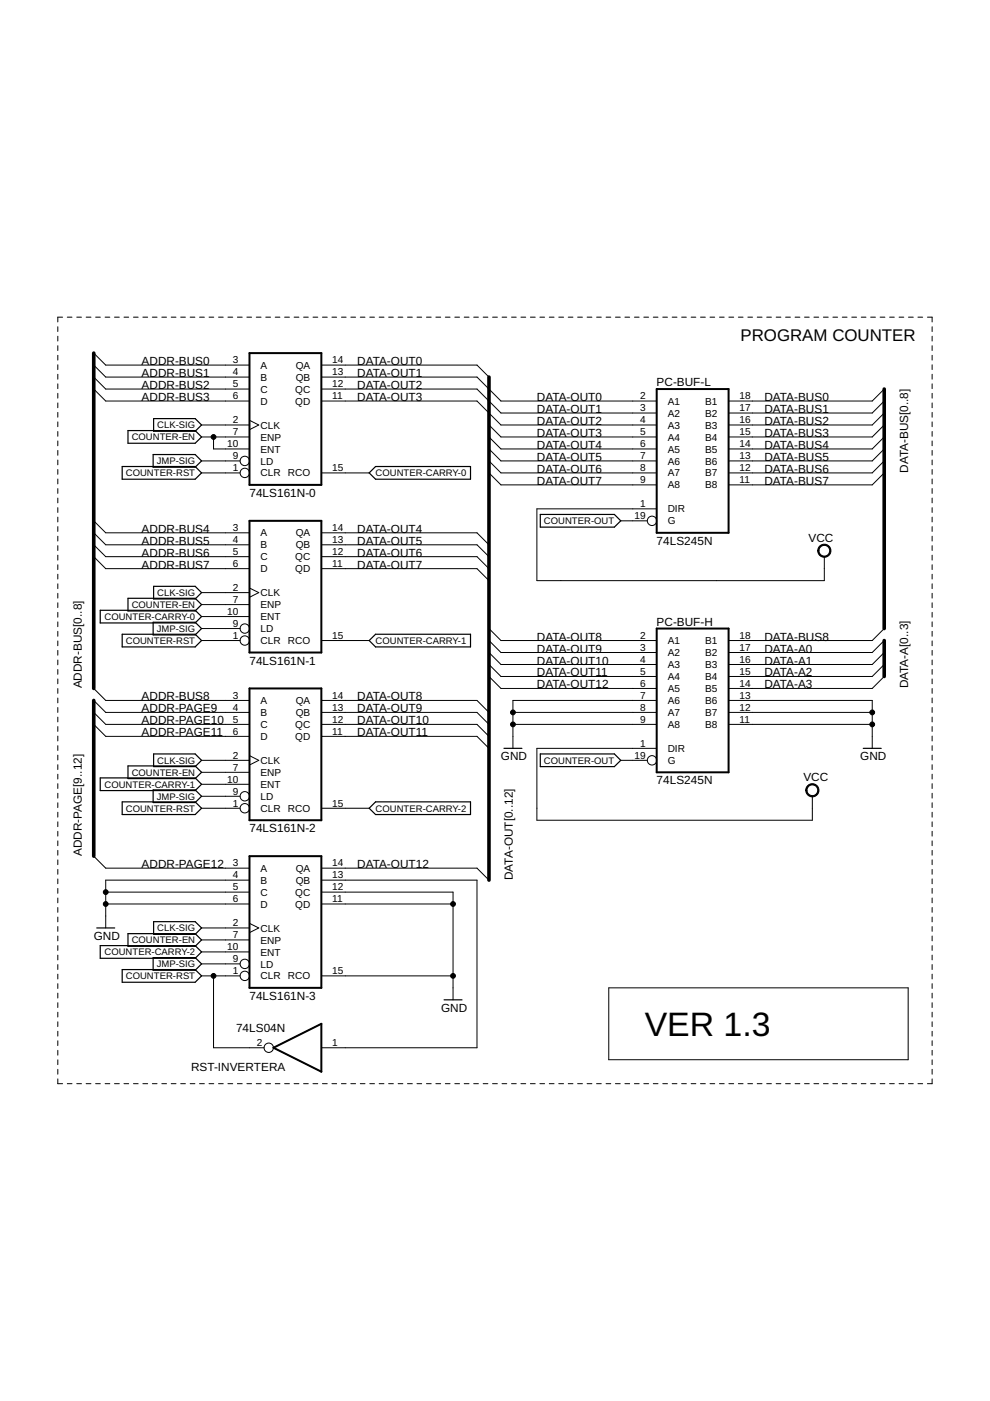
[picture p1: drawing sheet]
<svg xmlns="http://www.w3.org/2000/svg" width="210mm" height="297mm" viewBox="0 0 210 297" stroke-linecap="round" stroke-linejoin="round" font-family="sans-serif">
<g fill="none" stroke="#000" stroke-width=".21">
<path d="M12.3 69.3v1M12.3 71.3v1M12.3 73.3v1M12.3 75.3v1M12.3 77.3v1.1M12.3 79.4v1M13.3 67.2h-1v1.1M14.3 67.2h1M16.3 67.2h1M18.3 67.2h1M19.9 74.9l2.5 2.5h30.5M19.9 77.4l2.5 2.5h30.5"/>
<path d="M19.9 79.9l2.5 2.6h30.5M20.3 67.2h1M22.3 67.2h1M24.3 67.2h1M26.3 67.2h1M28.3 67.2h1M30.3 67.2h1M32.3 67.2h1M34.3 67.2h1M36.3 67.2h1M38.3 67.2h1M40.3 67.2h1"/>
<path d="M42.3 67.2h1M44.3 67.2h1M46.3 67.2h1M48.3 67.2h1M50.3 67.2h1.1M52.3 67.2h1M54.3 67.2h1.1M56.3 67.2h1.1M58.4 67.2h1M60.3 67.2h1.1M62.4 67.2h1M64.4 67.2h1"/>
<path d="M66.4 67.2h1M68.1 77.4h33l2.6 2.5M68.1 79.9h33l5.1 5.1h33M68.4 67.2h1M70.4 67.2h1M72.4 67.2h1M74.4 67.2h1M76.4 67.2h1M78.4 67.2h1M80.4 67.2h1M82.4 67.2h1M84.4 67.2h1"/>
<path d="M86.4 67.2h1M88.4 67.2h1M90.4 67.2h1M92.4 67.2h1M94.4 67.2h1M96.4 67.2h1M98.4 67.2h1M100.4 67.2h1M102.4 67.2h1M104.4 67.2h1.1M106.4 67.2h1M108.5 67.2h1"/>
<path d="M110.4 67.2h1.1M112.5 67.2h1M114.5 67.2h1M116.5 67.2h1M118.5 67.2h1M120.5 67.2h1M122.5 67.2h1M124.5 67.2h1M126.5 67.2h1M128.5 67.2h1M130.5 67.2h1M132.5 67.2h1"/>
<path d="M134.5 67.2h1M136.5 67.2h1M138.5 67.2h1M140.5 67.2h1M142.5 67.2h1M144.5 67.2h1M146.5 67.2h1M148.5 67.2h1M150.5 67.2h1M152.5 67.2h1M154.5 67.2h1.1M156.5 67.2h1"/>
<path d="M158.6 67.2h1M160.5 67.2h1.1M162.6 67.2h1M164.6 67.2h1M166.6 67.2h1M168.6 67.2h1M170.6 67.2h1M172.6 67.2h1M174.6 67.2h1M176.6 67.2h1M178.6 67.2h1M180.6 67.2h1"/>
<path d="M182.6 67.2h1M184.6 67.2h1M186.6 67.2h1M188.6 67.2h1M190.6 67.2h1M192.6 67.2h1M194.6 67.2h1M196.6 67.2h1v1.1M197.6 69.3v1M197.6 71.3v1M197.6 73.3v1M197.6 75.3v1"/>
<path d="M197.6 77.3v1.1M197.6 79.4v1M12.3 81.4v1M12.3 83.4v1M12.3 85.4v1M12.3 87.4v1.1M12.3 89.5v1M12.3 91.5v1M12.3 93.5v1M12.3 95.5v1M12.3 97.5v1.1M12.3 99.5v1.1"/>
<path d="M19.9 82.5l2.5 2.5h30.5M42.7 90.1h10.2M42.7 92.6h10.2M42.7 97.7h8.2M45.3 92.6v2.6h7.6M52.9 89.1l2 1-2 1M68.1 85h33l5.1 5.1h33M68.1 82.5h33l5.1 5.1h33M103.7 97.7l2.5 2.6h33M103.7 90.1l2.5 2.5h33M103.7 95.2l2.5 2.5h33M103.7 92.6l2.5 2.6h33"/>
<path d="M187.5 97.7l-2.6 2.6h-30.4M187.5 87.6l-2.6 2.5h-30.4M187.5 82.5l-2.6 2.5h-30.4M187.5 90.1l-2.6 2.5h-30.4M187.5 95.2l-2.6 2.5h-30.4M187.5 92.6l-2.6 2.6h-30.4M187.5 85l-2.6 2.6h-30.4M197.6 81.4v1M197.6 83.4v1M197.6 85.4v1M197.6 87.4v1.1M197.6 89.5v1"/>
<path d="M197.6 91.5v1M197.6 93.5v1M197.6 95.5v1M197.6 97.5v1.1M197.6 99.5v1.1M12.3 101.6v1M12.3 103.6v1M12.3 105.6v1M12.3 107.6v1M12.3 109.6v1.1M12.3 111.7v1M12.3 113.7v1"/>
<path d="M12.3 115.7v1M12.3 117.7v1M12.3 119.7v1.1M19.9 110.4l2.5 2.6h30.5M19.9 113l2.5 2.5h30.5M19.9 115.5l2.5 2.5h30.5M19.9 118l2.5 2.6h30.5M42.7 100.3h8.2M68.1 100.3h10.2M68.1 113h33l2.6 2.5M68.1 115.5h33l2.6 2.5M68.1 118h33l2.6 2.6"/>
<path d="M103.7 100.3l2.5 2.5h33M131.6 110.4h5.6M139.2 107.9h-25.4v15.2h61v-5.1M187.5 100.3l-2.6 2.5h-30.4M197.6 101.6v1M197.6 103.6v1M197.6 105.6v1M197.6 107.6v1M197.6 109.6v1.1M197.6 111.7v1M197.6 113.7v1M197.6 115.7v1"/>
<path d="M197.6 117.7v1M197.6 119.7v1.1M12.3 121.8v1M12.3 123.8v1M12.3 125.8v1M12.3 127.8v1M12.3 129.8v1.1M12.3 131.8v1.1M12.3 133.9v1M12.3 135.9v1M12.3 137.9v1M12.3 139.9v1"/>
<path d="M42.7 135.8h8.2M42.7 125.6h10.2M42.7 128.2h10.2M42.7 133.3h8.2M42.7 130.7h10.2M52.9 124.7l2 .9-2 1M68.1 135.8h10.2M68.1 120.6h33l2.6 2.5M103.7 133.3l2.5 2.5h33M103.7 135.8l2.5 2.5h33M103.7 138.3l2.5 2.6h33M187.5 133.3l-2.6 2.5h-30.4"/>
<path d="M187.5 135.8l-2.6 2.5h-30.4M187.5 138.3l-2.6 2.6h-30.4M197.6 121.8v1M197.6 123.8v1M197.6 125.8v1M197.6 127.8v1M197.6 129.8v1.1M197.6 131.8v1.1M197.6 133.9v1M197.6 135.9v1M197.6 137.9v1M197.6 139.9v1"/>
<path d="M12.3 141.9v1.1M12.3 144v1M12.3 146v1M12.3 148v1M12.3 150v1M12.3 152v1.1M12.3 154.1v1M12.3 156.1v1M12.3 158.1v1M19.9 146l2.5 2.5h30.5M19.9 148.5l2.5 2.5h30.5M19.9 151l2.5 2.6h30.5"/>
<path d="M19.9 153.6l2.5 2.5h30.5M68.1 148.5h33l2.6 2.5M68.1 151h33l2.6 2.6M68.1 153.6h33l2.6 2.5M68.1 156.1h33l2.6 2.6M103.7 140.9l2.5 2.5h33M103.7 143.4l2.5 2.6h33M108.8 151h30.4M108.8 153.6h30.4M139.2 148.5h-30.4v10.2M139.2 158.7h-25.4v15.2h58.4v-5.1M154.5 148.5h30.4v10.2"/>
<path d="M154.5 151h30.4M154.5 153.6h30.4M187.5 140.9l-2.6 2.5h-30.4M187.5 143.4l-2.6 2.6h-30.4M197.6 141.9v1.1M197.6 144v1M197.6 146v1M197.6 148v1M197.6 150v1M197.6 152v1.1M197.6 154.1v1M197.6 156.1v1"/>
<path d="M197.6 158.1v1M12.3 160.1v1M12.3 162.1v1.1M12.3 164.1v1.1M12.3 166.2v1M12.3 168.2v1M12.3 170.2v1M12.3 172.2v1M12.3 174.2v1.1M12.3 176.3v1M12.3 178.3v1M42.7 171.4h8.2"/>
<path d="M42.7 161.2h10.2M42.7 163.7h10.2M42.7 168.8h8.2M42.7 166.3h10.2M52.9 160.2l2 1-2 1M68.1 171.4h10.2M131.6 161.2h5.6M197.6 160.1v1M197.6 162.1v1.1M197.6 164.1v1.1M197.6 166.2v1M197.6 168.2v1"/>
<path d="M197.6 170.2v1M197.6 172.2v1M197.6 174.2v1.1M197.6 176.3v1M197.6 178.3v1M12.3 180.3v1M12.3 182.3v1M12.3 184.3v1.1M12.3 186.4v1M12.3 188.4v1M12.3 190.4v1M12.3 192.4v1"/>
<path d="M12.3 194.4v1.1M12.3 196.4v1.1M12.3 198.5v1M19.9 181.5l2.5 2.6h30.5M22.4 189.1h30.5M22.4 191.7h30.5M42.7 196.7h10.2M42.7 199.3h10.2M52.9 195.8l2 .9-2 1M52.9 186.6h-30.5v10.1M68.1 184.1h33l2.6 2.5M68.1 186.6h33v35.5h-33"/>
<path d="M68.1 189.1h28v22.9M68.1 191.7h28M197.6 180.3v1M197.6 182.3v1M197.6 184.3v1.1M197.6 186.4v1M197.6 188.4v1M197.6 190.4v1M197.6 192.4v1M197.6 194.4v1.1M197.6 196.4v1.1M197.6 198.5v1"/>
<path d="M12.3 200.5v1M12.3 202.5v1M12.3 204.5v1M12.3 206.5v1.1M12.3 208.6v1M12.3 210.6v1M12.3 212.6v1M12.3 214.6v1M12.3 216.6v1.1M12.3 218.7v1M42.7 206.9h8.2M42.7 204.4h8.2"/>
<path d="M42.7 201.8h10.2M45.3 206.9v15.2h10.7M68.1 206.9h28M129.1 209.4h63.5v15.3h-63.5zM197.6 200.5v1M197.6 202.5v1M197.6 204.5v1M197.6 206.5v1.1M197.6 208.6v1M197.6 210.6v1M197.6 212.6v1M197.6 214.6v1"/>
<path d="M197.6 216.6v1.1M197.6 218.7v1M12.3 220.7v1M12.3 222.7v1M12.3 224.7v1M12.3 226.7v1.1M12.3 228.7v1.1h1M14.3 229.8h1M16.3 229.8h1M18.3 229.8h1M20.3 229.8h1M22.3 229.8h1"/>
<path d="M24.3 229.8h1M26.3 229.8h1M28.3 229.8h1M30.3 229.8h1M32.3 229.8h1M34.3 229.8h1M36.3 229.8h1M38.3 229.8h1M40.3 229.8h1M42.3 229.8h1M44.3 229.8h1M46.3 229.8h1"/>
<path d="M48.3 229.8h1M50.3 229.8h1.1M52.3 229.8h1M54.3 229.8h1.1M56.3 229.8h1.1M58.4 229.8h1M60.3 229.8h1.1M62.4 229.8h1M64.4 229.8h1M66.4 229.8h1M68.4 229.8h1M70.4 229.8h1"/>
<path d="M72.4 229.8h1M74.4 229.8h1M76.4 229.8h1M78.4 229.8h1M80.4 229.8h1M82.4 229.8h1M84.4 229.8h1M86.4 229.8h1M88.4 229.8h1M90.4 229.8h1M92.4 229.8h1M94.4 229.8h1"/>
<path d="M96.4 229.8h1M98.4 229.8h1M100.4 229.8h1M102.4 229.8h1M104.4 229.8h1.1M106.4 229.8h1M108.5 229.8h1M110.4 229.8h1.1M112.5 229.8h1M114.5 229.8h1M116.5 229.8h1M118.5 229.8h1"/>
<path d="M120.5 229.8h1M122.5 229.8h1M124.5 229.8h1M126.5 229.8h1M128.5 229.8h1M130.5 229.8h1M132.5 229.8h1M134.5 229.8h1M136.5 229.8h1M138.5 229.8h1M140.5 229.8h1M142.5 229.8h1"/>
<path d="M144.5 229.8h1M146.5 229.8h1M148.5 229.8h1M150.5 229.8h1M152.5 229.8h1M154.5 229.8h1.1M156.5 229.8h1M158.6 229.8h1M160.5 229.8h1.1M162.6 229.8h1M164.6 229.8h1M166.6 229.8h1"/>
<path d="M168.6 229.8h1M170.6 229.8h1M172.6 229.8h1M174.6 229.8h1M176.6 229.8h1M178.6 229.8h1M180.6 229.8h1M182.6 229.8h1M184.6 229.8h1M186.6 229.8h1M188.6 229.8h1M190.6 229.8h1"/>
<path d="M192.6 229.8h1M194.6 229.8h1M197.6 228.7v1.1h-1M197.6 220.7v1M197.6 222.7v1M197.6 224.7v1M197.6 226.7v1.1"/>
<circle cx="51.9" cy="97.7" r=".99"/>
<circle cx="51.9" cy="100.3" r=".99"/>
<circle cx="138.2" cy="110.4" r=".99"/>
<circle cx="51.9" cy="135.8" r=".99"/>
<circle cx="51.9" cy="133.3" r=".99"/>
<circle cx="51.9" cy="171.4" r=".99"/>
<circle cx="51.9" cy="168.8" r=".99"/>
<circle cx="138.2" cy="161.2" r=".99"/>
<circle cx="51.9" cy="204.4" r=".99"/>
<circle cx="51.9" cy="206.9" r=".99"/>
<circle cx="57" cy="222.1" r=".99"/>
</g>
<g fill="none" stroke="#000" stroke-width=".25">
<path d="M25.9 98.9h15.5l1.3 1.4-1.3 1.3h-15.5zM27.1 91.3h14.3l1.3 1.3-1.3 1.4h-14.3zM32.5 96.4h8.9l1.3 1.3-1.3 1.4h-8.9zM32.6 88.8h8.8l1.3 1.3-1.3 1.3h-8.8zM78.3 100.3l1.3-1.4h20.2v2.7h-20.2zM114.6 109.1h15.7l1.3 1.3-1.3 1.4h-15.7zM21.3 129.4h20.1l1.3 1.3-1.3 1.4h-20.1zM25.9 134.5h15.5l1.3 1.3-1.3 1.4h-15.5zM27.1 126.9h14.3l1.3 1.3-1.3 1.3h-14.3zM32.5 131.9h8.9l1.3 1.4-1.3 1.3h-8.9zM32.6 124.3h8.8l1.3 1.3-1.3 1.4h-8.8zM78.3 135.8l1.3-1.3h20.2v2.7h-20.2z"/>
<path d="M32.6 159.9h8.8l1.3 1.3-1.3 1.3h-8.8zM106.8 158.7h3.9M114.6 159.9h15.7l1.3 1.3-1.3 1.3h-15.7zM183 158.7h3.8M21.3 164.9h20.1l1.3 1.4-1.3 1.3h-20.1zM25.9 170h15.5l1.3 1.4-1.3 1.3h-15.5zM27.1 162.4h14.3l1.3 1.3-1.3 1.4h-14.3zM32.5 167.5h8.9l1.3 1.3-1.3 1.4h-8.9zM78.3 171.4l1.3-1.4h20.2v2.7h-20.2zM20.5 196.7h3.8M27.1 198h14.3l1.3 1.3-1.3 1.3h-14.3zM32.6 195.4h8.8l1.3 1.3-1.3 1.4h-8.8z"/>
<path d="M21.3 200.5h20.1l1.3 1.3-1.3 1.4h-20.1zM25.9 205.6h15.5l1.3 1.3-1.3 1.4h-15.5zM32.5 203h8.9l1.3 1.4-1.3 1.3h-8.9zM94.1 212h3.9"/>
</g>
<path d="M52.9 74.9h15.2v27.9h-15.2zM139.2 82.5h15.3v30.5h-15.3zM52.9 110.4h15.2v27.9h-15.2zM139.2 133.3h15.3v30.4h-15.3zM52.9 146h15.2v27.9h-15.2zM52.9 181.5h15.2v27.9h-15.2zM58 222.1l10.1-5v10.1z" fill="none" stroke="#000" stroke-width=".42"/>
<g fill="#000" stroke="#000" stroke-width=".21">
<path d="M173.8 115.8a1.4 1.4 0 0 1 2.2 .2 1.4 1.4 0 0 1-.8 2.1 1.4 1.4 0 0 1-1.8-1.3h.2a1.15 1.15 0 0 1 1.6-1.1 1.15 1.15 0 0 1 .3 1.9 1.15 1.15 0 0 1-1.8-.5l-.1-.3h-.2z" fill-rule="evenodd"/>
<path d="M171.2 166.6a1.4 1.4 0 0 1 2.2 .2 1.4 1.4 0 0 1-.8 2.1 1.4 1.4 0 0 1-1.8-1.3h.3a1.15 1.15 0 0 1 1.6-1.1 1.15 1.15 0 0 1 .3 1.9 1.15 1.15 0 0 1-1.9-.6v-.2h-.3z" fill-rule="evenodd"/>
<circle cx="45.3" cy="92.6" r=".51"/>
<circle cx="108.8" cy="151" r=".51"/>
<circle cx="108.8" cy="153.6" r=".51"/>
<circle cx="184.9" cy="153.6" r=".51"/>
<circle cx="184.9" cy="151" r=".51"/>
<circle cx="22.4" cy="191.7" r=".51"/>
<circle cx="22.4" cy="189.1" r=".51"/>
<circle cx="96.1" cy="191.7" r=".51"/>
<circle cx="45.3" cy="206.9" r=".51"/>
<circle cx="96.1" cy="206.9" r=".51"/>
</g>
<path d="M19.9 74.9v71.1M103.7 79.9v106.7M187.5 82.5v50.8M187.5 135.8v7.6M19.9 148.5v33" fill="none" stroke="#000" stroke-width=".76"/>
<text font-size="7.2" x="136.7" y="219.6">VER 1.3</text>
<text font-size="3.6" x="157" y="72.3">PROGRAM COUNTER</text>
<g font-size="2.5">
<text x="30" y="77.4">ADDR-BUS0</text>
<text x="75.7" y="77.4">DATA-OUT0</text>
<text x="30" y="79.9">ADDR-BUS1</text>
<text x="30" y="82.5">ADDR-BUS2</text>
<text x="75.7" y="79.9">DATA-OUT1</text>
<text x="75.7" y="82.5">DATA-OUT2</text>
<text x="139.2" y="81.9">PC-BUF-L</text>
<text x="30" y="85">ADDR-BUS3</text>
<text x="75.7" y="85">DATA-OUT3</text>
<text x="113.8" y="85">DATA-OUT0</text>
<text x="113.8" y="87.6">DATA-OUT1</text>
<text x="162.1" y="85">DATA-BUS0</text>
<text x="162.1" y="87.6">DATA-BUS1</text>
<text x="113.8" y="90.1">DATA-OUT2</text>
<text x="113.8" y="92.6">DATA-OUT3</text>
<text x="113.8" y="95.2">DATA-OUT4</text>
<text x="162.1" y="90.1">DATA-BUS2</text>
<text x="162.1" y="92.6">DATA-BUS3</text>
<text x="162.1" y="95.2">DATA-BUS4</text>
<text x="113.8" y="97.7">DATA-OUT5</text>
<text x="113.8" y="100.3">DATA-OUT6</text>
<text x="162.1" y="97.7">DATA-BUS5</text>
<text x="162.1" y="100.3">DATA-BUS6</text>
<text x="192.6" y="100.3" transform="rotate(-90 192.6 100.3)">DATA-BUS[0..8]</text>
<text x="52.9" y="105.3">74LS161N-0</text>
<text x="113.8" y="102.8">DATA-OUT7</text>
<text x="162.1" y="102.8">DATA-BUS7</text>
<text x="30" y="113">ADDR-BUS4</text>
<text x="75.7" y="113">DATA-OUT4</text>
<text x="30" y="115.5">ADDR-BUS5</text>
<text x="30" y="118">ADDR-BUS6</text>
<text x="75.7" y="115.5">DATA-OUT5</text>
<text x="75.7" y="118">DATA-OUT6</text>
<text x="139.2" y="115.5">74LS245N</text>
<text x="171.4" y="114.9">VCC</text>
<text x="30" y="120.6">ADDR-BUS7</text>
<text x="75.7" y="120.6">DATA-OUT7</text>
<text x="113.8" y="135.8">DATA-OUT8</text>
<text x="139.2" y="132.6">PC-BUF-H</text>
<text x="162.1" y="135.8">DATA-BUS8</text>
<text x="52.9" y="140.9">74LS161N-1</text>
<text x="113.8" y="138.3">DATA-OUT9</text>
<text x="113.8" y="140.9">DATA-OUT10</text>
<text x="113.8" y="143.4">DATA-OUT11</text>
<text x="162.1" y="138.3">DATA-A0</text>
<text x="162.1" y="140.9">DATA-A1</text>
<text x="162.1" y="143.4">DATA-A2</text>
<text x="17.3" y="146" transform="rotate(-90 17.3 146)">ADDR-BUS[0..8]</text>
<text x="30" y="148.5">ADDR-BUS8</text>
<text x="75.7" y="148.5">DATA-OUT8</text>
<text x="113.8" y="146">DATA-OUT12</text>
<text x="162.1" y="146">DATA-A3</text>
<text x="192.6" y="146" transform="rotate(-90 192.6 146)">DATA-A[0..3]</text>
<text x="30" y="151">ADDR-PAGE9</text>
<text x="30" y="153.6">ADDR-PAGE10</text>
<text x="75.7" y="151">DATA-OUT9</text>
<text x="75.7" y="153.6">DATA-OUT10</text>
<text x="30" y="156.1">ADDR-PAGE11</text>
<text x="75.7" y="156.1">DATA-OUT11</text>
<text x="106.2" y="161.2">GND</text>
<text x="182.4" y="161.2">GND</text>
<text x="139.2" y="166.3">74LS245N</text>
<text x="170.3" y="165.6">VCC</text>
<text x="52.9" y="176.4">74LS161N-2</text>
<text x="17.3" y="181.5" transform="rotate(-90 17.3 181.5)">ADDR-PAGE[9..12]</text>
<text x="30" y="184.1">ADDR-PAGE12</text>
<text x="75.7" y="184.1">DATA-OUT12</text>
<text x="108.8" y="186.6" transform="rotate(-90 108.8 186.6)">DATA-OUT[0..12]</text>
<text x="19.9" y="199.3">GND</text>
<text x="52.9" y="212">74LS161N-3</text>
<text x="93.5" y="214.5">GND</text>
<text x="50.1" y="218.8">74LS04N</text>
<text x="40.5" y="227.1">RST-INVERTERA</text>
</g>
<g font-size="2.1">
<text x="49.4" y="77.1">3</text>
<text x="70.5" y="77.1">14</text>
<text x="49.4" y="79.6">4</text>
<text x="49.4" y="82.1">5</text>
<text x="55.2" y="78.2">A</text>
<text x="55.2" y="80.7">B</text>
<text x="55.2" y="83.2">C</text>
<text x="62.6" y="83.2">QC</text>
<text x="62.7" y="80.7">QB</text>
<text x="62.7" y="78.2">QA</text>
<text x="70.5" y="82.1">12</text>
<text x="70.5" y="79.6">13</text>
<text x="49.4" y="89.7">2</text>
<text x="49.4" y="84.7">6</text>
<text x="55.2" y="85.8">D</text>
<text x="62.6" y="85.8">QD</text>
<text x="70.5" y="84.7">11</text>
<text x="135.7" y="84.7">2</text>
<text x="135.7" y="87.2">3</text>
<text x="135.7" y="89.7">4</text>
<text x="141.6" y="85.8">A1</text>
<text x="141.6" y="88.3">A2</text>
<text x="149.5" y="88.3">B2</text>
<text x="149.5" y="85.8">B1</text>
<text x="156.8" y="89.7">16</text>
<text x="156.8" y="87.2">17</text>
<text x="156.8" y="84.7">18</text>
<text x="48.2" y="94.8">10</text>
<text x="49.4" y="92.3">7</text>
<text x="55.2" y="90.9">CLK</text>
<text x="55.2" y="93.4">ENP</text>
<text x="55.2" y="95.9">ENT</text>
<text x="135.7" y="92.3">5</text>
<text x="135.7" y="94.8">6</text>
<text x="141.6" y="90.9">A3</text>
<text x="141.6" y="93.4">A4</text>
<text x="141.6" y="95.9">A5</text>
<text x="149.5" y="95.9">B5</text>
<text x="149.5" y="93.4">B4</text>
<text x="149.5" y="90.9">B3</text>
<text x="156.8" y="94.8">14</text>
<text x="156.8" y="92.3">15</text>
<text x="49.4" y="99.9">1</text>
<text x="49.4" y="97.4">9</text>
<text x="55.2" y="101">CLR</text>
<text x="55.2" y="98.5">LD</text>
<text x="61" y="101">RCO</text>
<text x="70.5" y="99.9">15</text>
<text x="135.7" y="97.4">7</text>
<text x="135.7" y="99.9">8</text>
<text x="141.6" y="98.5">A6</text>
<text x="141.6" y="101">A7</text>
<text x="149.5" y="101">B7</text>
<text x="149.5" y="98.5">B6</text>
<text x="156.8" y="99.9">12</text>
<text x="156.8" y="97.4">13</text>
<text x="135.7" y="107.5">1</text>
<text x="135.7" y="102.4">9</text>
<text x="141.6" y="103.6">A8</text>
<text x="149.5" y="103.6">B8</text>
<text x="156.8" y="102.4">11</text>
<text x="49.4" y="112.6">3</text>
<text x="55.2" y="113.7">A</text>
<text x="62.7" y="113.7">QA</text>
<text x="70.5" y="112.6">14</text>
<text x="134.5" y="110.1">19</text>
<text x="141.6" y="108.6">DIR</text>
<text x="141.6" y="111.2">G</text>
<text x="49.4" y="115.1">4</text>
<text x="49.4" y="117.7">5</text>
<text x="55.2" y="116.3">B</text>
<text x="55.2" y="118.8">C</text>
<text x="62.6" y="118.8">QC</text>
<text x="62.7" y="116.3">QB</text>
<text x="70.5" y="117.7">12</text>
<text x="70.5" y="115.1">13</text>
<text x="49.4" y="125.3">2</text>
<text x="49.4" y="120.2">6</text>
<text x="55.2" y="121.3">D</text>
<text x="62.6" y="121.3">QD</text>
<text x="70.5" y="120.2">11</text>
<text x="48.2" y="130.4">10</text>
<text x="49.4" y="127.8">7</text>
<text x="55.2" y="126.4">CLK</text>
<text x="55.2" y="129">ENP</text>
<text x="55.2" y="131.5">ENT</text>
<text x="49.4" y="135.5">1</text>
<text x="49.4" y="132.9">9</text>
<text x="55.2" y="136.6">CLR</text>
<text x="55.2" y="134">LD</text>
<text x="61" y="136.6">RCO</text>
<text x="70.5" y="135.5">15</text>
<text x="135.7" y="135.5">2</text>
<text x="135.7" y="138">3</text>
<text x="141.6" y="136.6">A1</text>
<text x="149.5" y="136.6">B1</text>
<text x="156.8" y="138">17</text>
<text x="156.8" y="135.5">18</text>
<text x="135.7" y="140.5">4</text>
<text x="135.7" y="143.1">5</text>
<text x="141.6" y="139.1">A2</text>
<text x="141.6" y="141.7">A3</text>
<text x="149.5" y="141.7">B3</text>
<text x="149.5" y="139.1">B2</text>
<text x="156.8" y="143.1">15</text>
<text x="156.8" y="140.5">16</text>
<text x="49.4" y="148.2">3</text>
<text x="55.2" y="149.3">A</text>
<text x="62.7" y="149.3">QA</text>
<text x="70.5" y="148.2">14</text>
<text x="135.7" y="145.6">6</text>
<text x="135.7" y="148.2">7</text>
<text x="141.6" y="144.2">A4</text>
<text x="141.6" y="146.7">A5</text>
<text x="141.6" y="149.3">A6</text>
<text x="149.5" y="149.3">B6</text>
<text x="149.5" y="146.7">B5</text>
<text x="149.5" y="144.2">B4</text>
<text x="156.8" y="148.2">13</text>
<text x="156.8" y="145.6">14</text>
<text x="49.4" y="150.7">4</text>
<text x="49.4" y="153.2">5</text>
<text x="49.4" y="155.8">6</text>
<text x="55.2" y="151.8">B</text>
<text x="55.2" y="154.3">C</text>
<text x="62.6" y="154.3">QC</text>
<text x="62.7" y="151.8">QB</text>
<text x="70.5" y="155.8">11</text>
<text x="70.5" y="153.2">12</text>
<text x="70.5" y="150.7">13</text>
<text x="135.7" y="150.7">8</text>
<text x="135.7" y="153.2">9</text>
<text x="141.6" y="151.8">A7</text>
<text x="141.6" y="154.3">A8</text>
<text x="149.5" y="154.3">B8</text>
<text x="149.5" y="151.8">B7</text>
<text x="156.8" y="153.2">11</text>
<text x="156.8" y="150.7">12</text>
<text x="49.4" y="160.8">2</text>
<text x="55.2" y="162">CLK</text>
<text x="55.2" y="156.9">D</text>
<text x="62.6" y="156.9">QD</text>
<text x="134.5" y="160.8">19</text>
<text x="135.7" y="158.3">1</text>
<text x="141.6" y="159.4">DIR</text>
<text x="141.6" y="162">G</text>
<text x="48.2" y="165.9">10</text>
<text x="49.4" y="163.4">7</text>
<text x="55.2" y="164.5">ENP</text>
<text x="55.2" y="167">ENT</text>
<text x="49.4" y="171">1</text>
<text x="49.4" y="168.5">9</text>
<text x="55.2" y="172.1">CLR</text>
<text x="55.2" y="169.6">LD</text>
<text x="61" y="172.1">RCO</text>
<text x="70.5" y="171">15</text>
<text x="49.4" y="183.7">3</text>
<text x="55.2" y="184.8">A</text>
<text x="62.7" y="184.8">QA</text>
<text x="70.5" y="183.7">14</text>
<text x="49.4" y="186.2">4</text>
<text x="49.4" y="188.8">5</text>
<text x="49.4" y="191.3">6</text>
<text x="55.2" y="187.4">B</text>
<text x="55.2" y="189.9">C</text>
<text x="62.6" y="189.9">QC</text>
<text x="62.7" y="187.4">QB</text>
<text x="70.5" y="191.3">11</text>
<text x="70.5" y="188.8">12</text>
<text x="70.5" y="186.2">13</text>
<text x="49.4" y="196.4">2</text>
<text x="55.2" y="197.5">CLK</text>
<text x="55.2" y="192.4">D</text>
<text x="62.6" y="192.4">QD</text>
<text x="48.2" y="201.5">10</text>
<text x="49.4" y="198.9">7</text>
<text x="55.2" y="200.1">ENP</text>
<text x="55.2" y="202.6">ENT</text>
<text x="49.4" y="206.6">1</text>
<text x="49.4" y="204">9</text>
<text x="55.2" y="207.7">CLR</text>
<text x="55.2" y="205.1">LD</text>
<text x="61" y="207.7">RCO</text>
<text x="70.5" y="206.6">15</text>
<text x="54.4" y="221.8">2</text>
<text x="70.5" y="221.8">1</text>
</g>
<g font-size="2">
<text x="27.9" y="93.3">COUNTER-EN</text>
<text x="33.3" y="90.8">CLK-SIG</text>
<text x="26.7" y="101">COUNTER-RST</text>
<text x="33.2" y="98.4">JMP-SIG</text>
<text x="79.6" y="101">COUNTER-CARRY-0</text>
<text x="115.3" y="111.1">COUNTER-OUT</text>
<text x="22.1" y="131.4">COUNTER-CARRY-0</text>
<text x="27.9" y="128.9">COUNTER-EN</text>
<text x="33.3" y="126.4">CLK-SIG</text>
<text x="26.7" y="136.5">COUNTER-RST</text>
<text x="33.2" y="134">JMP-SIG</text>
<text x="79.6" y="136.5">COUNTER-CARRY-1</text>
<text x="33.3" y="161.9">CLK-SIG</text>
<text x="115.3" y="161.9">COUNTER-OUT</text>
<text x="22.1" y="167">COUNTER-CARRY-1</text>
<text x="27.9" y="164.4">COUNTER-EN</text>
<text x="26.7" y="172.1">COUNTER-RST</text>
<text x="33.2" y="169.5">JMP-SIG</text>
<text x="79.6" y="172.1">COUNTER-CARRY-2</text>
<text x="33.3" y="197.5">CLK-SIG</text>
<text x="22.1" y="202.5">COUNTER-CARRY-2</text>
<text x="27.9" y="200">COUNTER-EN</text>
<text x="26.7" y="207.6">COUNTER-RST</text>
<text x="33.2" y="205.1">JMP-SIG</text>
</g>
</svg>
